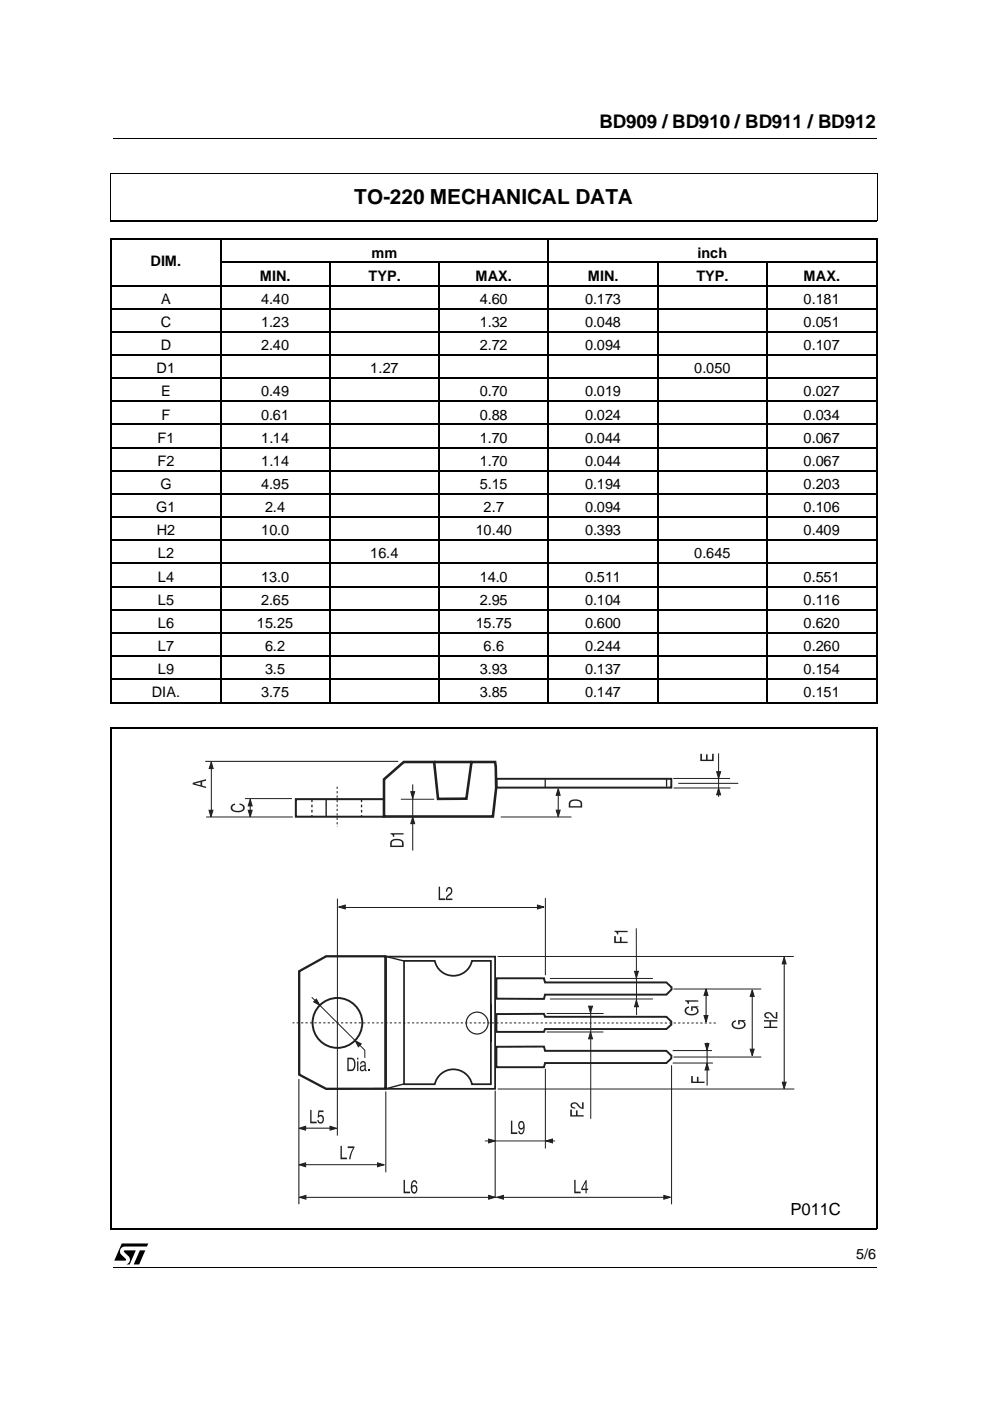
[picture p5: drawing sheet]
<svg xmlns="http://www.w3.org/2000/svg" width="210mm" height="297mm" viewBox="0 0 210 297" stroke-linecap="round" stroke-linejoin="round" font-family="sans-serif">
<g fill="none" stroke="#000" stroke-width=".24">
<path d="M23.4 50.6h162.6M23.5 50.5v98.6M46.8 55.6h139.1M46.8 50.7v98.2M70 55.5v93.4M93.1 55.5v93.4M116.3 50.7v98.2M139.4 55.5v93.4M162.7 55.5v93.4M186 50.5v98.6M23.5 60.5h162.3M23.5 65.4h162.3"/>
<path d="M23.5 70.3h162.3M23.5 75.2h162.3M23.5 80.2h162.3M23.5 85h162.3M23.5 89.9h162.3M23.5 94.9h162.3M23.5 99.8h162.3M23.5 104.7h162.3M23.5 109.6h162.3M23.5 114.5h162.3M23.5 119.4h162.3M23.5 124.4h162.3"/>
<path d="M23.5 129.2h162.3M23.5 134.1h162.3M23.5 139.1h162.3M23.4 149h162.6M23.4 154.4h162.6M23.5 154.3v106.3M23.5 144h162.3M185.9 154.3v106.3M23.4 260.6h162.6"/>
</g>
<path d="M62.7 169.4h18.7v3.8h-18.7z" fill-rule="evenodd" fill="#fff"/>
<path d="M62.7 169.4h18.7v3.8h-18.7z" fill="none" stroke="#231f20" stroke-width=".43"/>
<path d="M134.9 196.8l.1 18.4" fill="none" stroke="#231f20" stroke-width=".21"/>
<path d="M87.5 173.2l.4 1.4h-.8z" fill="#231f20"/>
<path d="M87.5 173.2l.4 1.4h-.8z" fill="none" stroke="#231f20" stroke-width=".22"/>
<path d="M43.7 173.2h18.4M106.2 173.2h15" fill="none" stroke="#231f20" stroke-width=".21"/>
<path d="M81.8 202.8h23.2v28.1h-23.2zM104.1 212.9v17h-4a4 4 0 0 0-4-3.2 4 4 0 0 0-3.9 3.2h-6.5v-26.2h6.5a4 4 0 0 0 3.9 3.2 4 4 0 0 0 4-3.2h4v17.1" fill="none" stroke="#231f20" stroke-width=".37"/>
<path d="M81.4 165.2l4.2-3.6h6.4l.9 7.8 6-.1 1.1-7.7h5l.2 5.5-.7 6h-23.1z" fill="none" stroke="#231f20" stroke-width=".55"/>
<circle cx="101.2" cy="216.9" r="2.32" fill="none" stroke="#231f20" stroke-width=".25"/>
<path d="M105.3 165.1h37v1.9h-37z" fill="none" stroke="#231f20" stroke-width=".41"/>
<path d="M44.3 171.8h.9l-.5 1.4z" fill="#231f20"/>
<path d="M44.3 171.8h.9l-.5 1.4zM51.9 169.3h10" fill="none" stroke="#231f20" stroke-width=".21"/>
<path d="M53.1 169.5l.4 1.4h-.9z" fill="#231f20"/>
<path d="M53.1 169.5l.4 1.4h-.9zM53.1 170.6v2.6" fill="none" stroke="#231f20" stroke-width=".21"/>
<path d="M52.6 171.8h.9l-.4 1.4z" fill="#231f20"/>
<path d="M52.6 171.8h.9l-.4 1.4z" fill="none" stroke="#231f20" stroke-width=".21"/>
<path d="M118.4 167.2l.4 1.4h-.9z" fill="#231f20"/>
<path d="M85 169.5h7M118.4 167.2l.4 1.4h-.9z" fill="none" stroke="#231f20" stroke-width=".21"/>
<path d="M151.9 163.6h.9l-.4 1.4z" fill="#231f20"/>
<path d="M152.4 159.7v9.2M151.9 163.6h.9l-.4 1.4z" fill="none" stroke="#231f20" stroke-width=".21"/>
<path d="M87.1 167.8h.8l-.4 1.5z" fill="#231f20"/>
<path d="M87.1 167.8h.8l-.4 1.5zM87.5 166.3v14M142.6 222.7h8.4" fill="none" stroke="#231f20" stroke-width=".21"/>
<path d="M149.5 221.3h.8l-.4 1.4z" fill="#231f20"/>
<path d="M105.5 202.8h62.8M105.5 230.9h62.9M142.6 225.4h8.6M149.5 221.3h.8l-.4 1.4z" fill="none" stroke="#231f20" stroke-width=".21"/>
<path d="M166.3 202.9l.4 1.5h-.9z" fill="#231f20"/>
<path d="M166.3 202.9l.4 1.5h-.9zM142.4 225.9v29.4" fill="none" stroke="#231f20" stroke-width=".21"/>
<path d="M63.5 253.8l1.4-.4v.9z" fill="#231f20"/>
<path d="M63.5 253.8l1.4-.4v.9zM64.3 253.9h77.5" fill="none" stroke="#231f20" stroke-width=".21"/>
<g fill="#231f20">
<path d="M159.1 222.4h.8l-.4 1.5z"/>
<path d="M85.6 250.2h.3v2.4h1v.4h-1.3z" fill-rule="evenodd"/>
<path d="M87.5 250.3a2.34 2.34 0 0 0 0 2.7 .85 .85 0 0 0 .9-.4 .85 .85 0 0 0 0-1 .56 .56 0 0 0-.5-.4 .56 .56 0 0 0-.5 .4 .71 .71 0 0 1 .6-1.1l.2 .5h.3a.63 .63 0 0 0-.3-.7 .63 .63 0 0 0-.7 0zM87.5 251.7a.38 .38 0 0 1 .4-.2 .38 .38 0 0 1 .3 .4l-.1 .7a.33 .33 0 0 1-.6 0l-.1-.5z" fill-rule="evenodd"/>
<path d="M40.9 166v.3l2.8 .8v-.3l-.8-.2v-.9l.8-.2v-.3zM41.3 166.1l1.2-.3v.7z" fill-rule="evenodd"/>
<path d="M49.2 170.7l.6-.3v.3a.62 .62 0 0 0-.5 .6 .62 .62 0 0 0 .6 .6h1a.63 .63 0 0 0 .6-.7 .63 .63 0 0 0-.7-.6v-.2a.95 .95 0 0 1 1.1 .9 .95 .95 0 0 1-1.2 .9 1.43 1.43 0 0 1-1.8-1z" fill-rule="evenodd"/>
<path d="M120.7 169.9l-.1 1.3h2.8v-.9a1.68 1.68 0 0 0-2.7-.4zM121.1 170a1.44 1.44 0 0 1 2 .3v.6h-2.2z" fill-rule="evenodd"/>
<path d="M148.5 159.8h.3v1.3h.9v-1.2h.3v1.2h1v-1.3h.3v1.6h-2.8z" fill-rule="evenodd"/>
<path d="M82.9 178.3l-.2 1.3h2.9v-.9a1.68 1.68 0 0 0-2.7-.4zM83.2 178.4a1.43 1.43 0 0 1 2 .3v.6h-2.1z" fill-rule="evenodd"/>
<path d="M82.8 176.6h2.8v.3h-2v.5h-.3l-.1-.4-.4-.2z" fill-rule="evenodd"/>
<path d="M146.5 228.1h.4v1.2h.9v-1h.3v1h1.3v.3h-2.9z" fill-rule="evenodd"/>
<path d="M155.3 216.7l.7-.4v.3a.63 .63 0 0 0-.5 .7 .63 .63 0 0 0 .6 .6h1a.63 .63 0 0 0 .7-.6 .63 .63 0 0 0-.6-.7l-.4-.1v.7h-.3v-.9h1.5v.2h-.3a.89 .89 0 0 1 .3 1.1 .89 .89 0 0 1-.9 .6 1.48 1.48 0 0 1-2-1z" fill-rule="evenodd"/>
</g>
<path d="M159.5 211v11.7M159.1 222.4h.8l-.4 1.5z" fill="none" stroke="#231f20" stroke-width=".21"/>
<path d="M159.5 209.8l.4 1.5h-.8z" fill="#231f20"/>
<path d="M142.7 165h12.1M142.8 167.1h12.1M143.8 166.1h12.7M159.5 209.8l.4 1.5h-.8z" fill="none" stroke="#231f20" stroke-width=".21"/>
<path d="M115.6 165.2v1.7M141.3 165.1v1.7" fill="none" stroke="#231f20" stroke-width=".27"/>
<path d="M152.4 167.1l.4 1.4h-.9z" fill="#231f20"/>
<path d="M152.4 167.1l.4 1.4h-.9zM81.8 231.4v17.1" fill="none" stroke="#231f20" stroke-width=".21"/>
<path d="M63.4 205.9l5.8-3.1h12.5v28l-12.6 .1-5.7-3.1z" fill="none" stroke="#231f20" stroke-width=".49"/>
<g fill="none" stroke="#231f20" stroke-width=".41">
<path d="M105.3 215h10l.3 .6h25.7l1 1v.7l-1 .9h-25.7l-.3 .6h-10z"/>
<circle cx="71.5" cy="216.9" r="5.3"/>
</g>
<path d="M151.8 216.9h-89.8" fill="none" stroke="#231f20" stroke-width=".21" stroke-dasharray=".5 .5" stroke-linecap="butt"/>
<path d="M63.4 247l1.4-.5v.9z" fill="#231f20"/>
<path d="M63.4 247l1.4-.5v.9zM64.8 246.9h16.7" fill="none" stroke="#231f20" stroke-width=".21"/>
<g fill="#231f20">
<path d="M72.2 242.9h.3v2.5h1.1v.4h-1.4z" fill-rule="evenodd"/>
<path d="M73.7 243.1h1.4l-.8 2.7h-.3l.1-.5 .8-1.9h-1.2z" fill-rule="evenodd"/>
</g>
<path d="M72.9 192.4h41.1" fill="none" stroke="#231f20" stroke-width=".21"/>
<g fill="#231f20">
<path d="M93 188h.3v2.5h1.1v.3h-1.4z" fill-rule="evenodd"/>
<path d="M94.8 188.3a.72 .72 0 0 1 .9-.1 .72 .72 0 0 1 .2 1l-1.1 1.3h1.1v.3h-1.4l.3-.8 .6-.6a.51 .51 0 0 0 .3-.7 .51 .51 0 0 0-.7-.2l-.2 .6h-.2z" fill-rule="evenodd"/>
</g>
<path d="M43.5 161.4h40.9M71.5 190.5v50.3M166.3 204.1v26.1" fill="none" stroke="#231f20" stroke-width=".21"/>
<path d="M75.3 220.6l1.3 .7-.6 .6z" fill-rule="evenodd" fill="#231f20"/>
<path d="M75.3 220.6l1.3 .7-.6 .6z" fill="none" stroke="#231f20" stroke-width=".21"/>
<path d="M67.1 211.8l.7 1.3-1.3-.7z" fill-rule="evenodd" fill="#231f20"/>
<path d="M67.1 211.8l.7 1.3-1.3-.7z" fill="none" stroke="#231f20" stroke-width=".21"/>
<g fill="#231f20">
<path d="M73.6 224.2v2.9h.9a1.68 1.68 0 0 0 .5-2.7zM73.9 224.6h.5a1 1 0 0 1 .6 1.5l-.1 .4-.2 .2-.8 .1z" fill-rule="evenodd"/>
<path d="M75.7 224.2v.4h.3v-.4zM75.7 225v2.1h.3v-2.1z" fill-rule="evenodd"/>
<path d="M76.5 225.1l-.1 .5h.2a.34 .34 0 0 1 .2-.4 .34 .34 0 0 1 .4 .2 .34 .34 0 0 1-.1 .5 .63 .63 0 0 0-.8 .5 .63 .63 0 0 0 .7 .7l.3-.3 .2 .3h.2v-.3l-.1-.1v-1.2a.59 .59 0 0 0-.4-.5 .59 .59 0 0 0-.7 .1zM76.6 226.3l.7-.2a.47 .47 0 0 1-.1 .6 .47 .47 0 0 1-.6 0z" fill-rule="evenodd"/>
<path d="M78.1 226.7h.3v.4h-.3z" fill-rule="evenodd"/>
</g>
<path d="M66.1 211.4l11.2 11.3 .1 1.6M116.6 207.5h21.8M116.6 211.8h21.8M105 231.3v22.7" fill="none" stroke="#231f20" stroke-width=".21"/>
<path d="M66.1 169.5v3.6M76.7 169.5v3.6" fill="none" stroke="#231f20" stroke-width=".27" stroke-dasharray=".5 .5 .5 .5 .5 .5" stroke-linecap="butt"/>
<path d="M71.5 166.8v8.5" fill="none" stroke="#231f20" stroke-width=".21" stroke-dasharray=".5 .5" stroke-linecap="butt"/>
<path d="M105.3 207.4h10l.3 .9h25.7l1.1 1v.5l-1.1 1.1h-25.7l-.3 .9-10-.1zM105.3 221.9h10l.3 .9h25.7l1.1 1-.1 .6-1 1h-25.7l-.3 .9h-10z" fill="none" stroke="#231f20" stroke-width=".41"/>
<g fill="#231f20">
<path d="M103.6 253.4l1.4 .4-1.4 .5z"/>
<path d="M130.2 198.5h.4v1.2h.8v-1.1h.4v1.1h1.3v.2h-2.9z" fill-rule="evenodd"/>
<path d="M130.3 197.3l2.8 .1v.2h-2v.5h-.3l-.1-.3-.4-.2z" fill-rule="evenodd"/>
</g>
<path d="M103.6 253.4l1.4 .4-1.4 .5z" fill="none" stroke="#231f20" stroke-width=".21"/>
<path d="M71.8 192.3l1.4-.4v.8z" fill="#231f20"/>
<path d="M71.8 192.3l1.4-.4v.8z" fill="none" stroke="#231f20" stroke-width=".21"/>
<path d="M113.9 191.9l1.5 .4-1.5 .4z" fill="#231f20"/>
<path d="M113.9 191.9l1.5 .4-1.5 .4z" fill="none" stroke="#231f20" stroke-width=".21"/>
<path d="M134.5 205.9h.9l-.5 1.5z" fill="#231f20"/>
<path d="M134.5 205.9h.9l-.5 1.5z" fill="none" stroke="#231f20" stroke-width=".21"/>
<path d="M134.9 212l.5 1.4h-.9z" fill="#231f20"/>
<path d="M134.9 212l.5 1.4h-.9z" fill="none" stroke="#231f20" stroke-width=".21"/>
<path d="M117.9 171.8h.9l-.4 1.4z" fill="#231f20"/>
<path d="M117.9 171.8h.9l-.4 1.4zM118.4 167.9v3.9" fill="none" stroke="#231f20" stroke-width=".21"/>
<path d="M149.9 225.4l.4 1.5h-.8z" fill="#231f20"/>
<path d="M149.9 225.4l.4 1.5h-.8zM149.9 221.1v9" fill="none" stroke="#231f20" stroke-width=".21"/>
<path d="M44.8 161.5l.4 1.5h-.8z" fill="#231f20"/>
<path d="M44.8 161.5l.4 1.5h-.8zM44.8 162.9v9.3M63.4 228.8v26.5" fill="none" stroke="#231f20" stroke-width=".21"/>
<path d="M80 246.5l1.5 .5-1.5 .4z" fill="#231f20"/>
<path d="M80 246.5l1.5 .5-1.5 .4z" fill="none" stroke="#231f20" stroke-width=".21"/>
<path d="M63.4 239.2l1.4-.4v.8z" fill="#231f20"/>
<path d="M63.4 239.2l1.4-.4v.8zM64.6 239.2h6" fill="none" stroke="#231f20" stroke-width=".21"/>
<g fill="#231f20">
<path d="M70 238.8l1.4 .4-1.4 .4z"/>
<path d="M65.8 235.3h.3v2.5h1v.4h-1.3z" fill-rule="evenodd"/>
<path d="M67.5 235.4h1.1v.4h-.9l-.1 .7a.82 .82 0 0 1 1 .3 .82 .82 0 0 1 0 1 .69 .69 0 0 1-.8 .4 .69 .69 0 0 1-.5-.7h.2l.3 .4a.58 .58 0 0 0 .6-.6 .58 .58 0 0 0-.6-.5l-.4 .1z" fill-rule="evenodd"/>
</g>
<path d="M70 238.8l1.4 .4-1.4 .4z" fill="none" stroke="#231f20" stroke-width=".21"/>
<path d="M105.3 253.8l1.4-.4v.9z" fill="#231f20"/>
<path d="M105.3 253.8l1.4-.4v.9z" fill="none" stroke="#231f20" stroke-width=".21"/>
<path d="M140.7 253.4l1.5 .4-1.5 .5z" fill="#231f20"/>
<path d="M140.7 253.4l1.5 .4-1.5 .5z" fill="none" stroke="#231f20" stroke-width=".21"/>
<g fill="#231f20">
<path d="M121.7 250.2h.3v2.4h1.1v.4h-1.4z" fill-rule="evenodd"/>
<path d="M124.2 250.2l-1 1.8v.3h.9v.7h.3v-.7h.3v-.3h-.3v-1.8zM124.1 250.7v1.3h-.6z" fill-rule="evenodd"/>
</g>
<path d="M115.6 190.4v16.3" fill="none" stroke="#231f20" stroke-width=".21"/>
<path d="M165.9 229.4h.8l-.5 1.5z" fill="#231f20"/>
<path d="M165.9 229.4h.8l-.5 1.5z" fill="none" stroke="#231f20" stroke-width=".21"/>
<g fill="#231f20">
<path d="M162 216.3h2.8v.3h-1.3v1.1h1.3v.3h-2.8v-.3h1.2v-1.1h-1.2z" fill-rule="evenodd"/>
<path d="M162.2 214.9a1.14 1.14 0 0 1 1.8 .5l.5 .3v-1.1h.3v1.4l-.9-.3-.5-.6a.51 .51 0 0 0-.7-.3 .51 .51 0 0 0-.2 .7l.5 .2v.2a.73 .73 0 0 1-.8-.2 .73 .73 0 0 1 0-.8z" fill-rule="evenodd"/>
<path d="M108.3 237.6h.3v2.5h1.1v.3h-1.4z" fill-rule="evenodd"/>
<path d="M110.1 237.9a.94 .94 0 0 0 .6 1.6l.3-.3-.1 .6a.38 .38 0 0 1-.4 .4 .38 .38 0 0 1-.4-.4h-.2a.65 .65 0 0 0 .7 .7 .65 .65 0 0 0 .6-.8v-1.3a.65 .65 0 0 0-.4-.7 .65 .65 0 0 0-.7 .2zM110.4 238a.57 .57 0 0 1 .6 .6 .57 .57 0 0 1-.6 .5l-.3-.5z" fill-rule="evenodd"/>
</g>
<path d="M102.8 241.9h14.9" fill="none" stroke="#231f20" stroke-width=".21"/>
<path d="M115.7 241.9l1.4-.4v.8z" fill="#231f20"/>
<path d="M115.7 241.9l1.4-.4v.8z" fill="none" stroke="#231f20" stroke-width=".21"/>
<path d="M103.6 241.5l1.4 .4-1.4 .4z" fill="#231f20"/>
<path d="M125.3 214.3v22.9M115.6 226.6v16.9M103.6 241.5l1.4 .4-1.4 .4z" fill="none" stroke="#231f20" stroke-width=".21"/>
<g fill="#231f20">
<path d="M124.8 213.3h.8l-.4 1.4z"/>
<path d="M120.9 235.3h.4v1.1h.8v-1h.4v1h1.2v.3h-2.8z" fill-rule="evenodd"/>
<path d="M121.1 234a1.14 1.14 0 0 1 1.8 .5l.5 .3v-1.1h.3v1.4l-.6-.1-.8-.8a.51 .51 0 0 0-.6-.2 .51 .51 0 0 0-.3 .7l.6 .1v.3a.74 .74 0 0 1-.9-.3 .74 .74 0 0 1 0-.8z" fill-rule="evenodd"/>
</g>
<path d="M115.9 218.8h12M115.9 214.9h12.1M124.8 213.3h.8l-.4 1.4z" fill="none" stroke="#231f20" stroke-width=".21"/>
<path d="M125.2 218.8l.4 1.5h-.8z" fill="#231f20"/>
<path d="M125.2 218.8l.4 1.5h-.8z" fill="none" stroke="#231f20" stroke-width=".21"/>
<path d="M69.2 169.4v3.6M81.8 202.8l3.9 .9M85.7 229.8l-3.9 1" fill="none" stroke="#231f20" stroke-width=".29"/>
<path d="M149.3 215.3h.8l-.4 1.4z" fill="#231f20"/>
<path d="M149.3 215.3h.8l-.4 1.4z" fill="none" stroke="#231f20" stroke-width=".21"/>
<path d="M149.7 209.6l.4 1.4h-.8z" fill="#231f20"/>
<path d="M149.7 209.6l.4 1.4h-.8zM149.7 210.2v6.1" fill="none" stroke="#231f20" stroke-width=".21"/>
<g fill="#231f20">
<path d="M145.4 213.7l.7-.3v.3a.63 .63 0 0 0-.6 .7 .63 .63 0 0 0 .7 .5h.9a.63 .63 0 0 0 .7-.5 .63 .63 0 0 0-.6-.7l-.3-.1v.7h-.4v-.9h1.6v.1l-.4 .1a.89 .89 0 0 1 .4 1.1 .89 .89 0 0 1-1 .6 1.47 1.47 0 0 1-2-1z" fill-rule="evenodd"/>
<path d="M145.3 212.1h2.8v.3h-2v.4h-.3l-.2-.4-.3-.1z" fill-rule="evenodd"/>
</g>
<path d="M142.8 209.7h18.6M142.8 224.1h18.6" fill="none" stroke="#231f20" stroke-width=".21"/>
<path d="M92 161.6h8" fill="none" stroke="#231f20" stroke-width=".55"/>
<path d="M23.4 36.8h162.6M23.5 36.7v10.1M185.9 36.7v10.1M23.4 46.8h162.6" fill="none" stroke="#000" stroke-width=".24"/>
<path d="M23.5 36.9h162.3v9.7h-162.3z" fill-rule="evenodd" fill="#fff"/>
<path d="M24 29.3h161.9M24 268.8h161.8" fill="none" stroke="#000" stroke-width=".21"/>
<path d="M26.3 265.2l2.5-.1-1.3 3h-.6a1.06 1.06 0 0 0 .4-1.7l-1-1zM29.7 265.1h1.1l-1.3 3h-1.2zM25.8 263.6h5.6l-.2 .7h-4.7a1.01 1.01 0 0 0-1 .6 1.01 1.01 0 0 0 .3 1.2l.9 .9v.2l-2.5 .1z" fill="#000"/>
<text font-size="4.4" x="75.1" y="43.2">TO-220 MECHANICAL DATA</text>
<text font-size="4" x="127.1" y="27.1">BD909 / BD910 / BD911 / BD912</text>
<text font-size="3.5" x="167.6" y="257.6">P011C</text>
<g font-size="3.1">
<text x="31.9" y="56.5">DIM.</text>
<text x="55.1" y="59.5">MIN.</text>
<text x="78.2" y="59.5">TYP.</text>
<text x="78.7" y="54.6">mm</text>
<text x="100.8" y="59.5">MAX.</text>
<text x="124.6" y="59.5">MIN.</text>
<text x="147.7" y="59.5">TYP.</text>
<text x="147.9" y="54.6">inch</text>
<text x="170.4" y="59.5">MAX.</text>
<text x="34.2" y="64.4">A</text>
<text x="55.4" y="64.4">4.40</text>
<text x="101.7" y="64.4">4.60</text>
<text x="124" y="64.4">0.173</text>
<text x="170.4" y="64.4">0.181</text>
<text x="34.1" y="69.3">C</text>
<text x="55.4" y="69.3">1.23</text>
<text x="101.7" y="69.3">1.32</text>
<text x="124" y="69.3">0.048</text>
<text x="170.4" y="69.3">0.051</text>
<text x="34.1" y="74.2">D</text>
<text x="55.4" y="74.2">2.40</text>
<text x="101.7" y="74.2">2.72</text>
<text x="124" y="74.2">0.094</text>
<text x="170.4" y="74.2">0.107</text>
<text x="33.2" y="79.1">D1</text>
<text x="78.5" y="79.1">1.27</text>
<text x="147.2" y="79.1">0.050</text>
<text x="34.2" y="84.1">E</text>
<text x="34.2" y="88.9">F</text>
<text x="55.4" y="84.1">0.49</text>
<text x="55.4" y="88.9">0.61</text>
<text x="101.7" y="84.1">0.70</text>
<text x="101.8" y="88.9">0.88</text>
<text x="124" y="84.1">0.019</text>
<text x="124" y="88.9">0.024</text>
<text x="170.4" y="84.1">0.027</text>
<text x="170.4" y="88.9">0.034</text>
<text x="33.4" y="93.8">F1</text>
<text x="55.4" y="93.8">1.14</text>
<text x="101.8" y="93.8">1.70</text>
<text x="124" y="93.8">0.044</text>
<text x="170.4" y="93.8">0.067</text>
<text x="33.4" y="98.8">F2</text>
<text x="55.4" y="98.8">1.14</text>
<text x="101.8" y="98.8">1.70</text>
<text x="124" y="98.8">0.044</text>
<text x="170.4" y="98.8">0.067</text>
<text x="34" y="103.7">G</text>
<text x="55.4" y="103.7">4.95</text>
<text x="101.8" y="103.7">5.15</text>
<text x="124" y="103.7">0.194</text>
<text x="170.4" y="103.7">0.203</text>
<text x="33.1" y="108.6">G1</text>
<text x="33.2" y="113.5">H2</text>
<text x="55.4" y="113.5">10.0</text>
<text x="56.2" y="108.6">2.4</text>
<text x="100.9" y="113.5">10.40</text>
<text x="102.5" y="108.6">2.7</text>
<text x="124" y="113.5">0.393</text>
<text x="124" y="108.6">0.094</text>
<text x="170.4" y="113.5">0.409</text>
<text x="170.4" y="108.6">0.106</text>
<text x="33.5" y="118.4">L2</text>
<text x="78.5" y="118.4">16.4</text>
<text x="147.2" y="118.4">0.645</text>
<text x="33.5" y="123.3">L4</text>
<text x="55.4" y="123.3">13.0</text>
<text x="101.8" y="123.3">14.0</text>
<text x="124" y="123.3">0.511</text>
<text x="170.4" y="123.3">0.551</text>
<text x="33.5" y="128.3">L5</text>
<text x="55.4" y="128.3">2.65</text>
<text x="101.8" y="128.3">2.95</text>
<text x="124" y="128.3">0.104</text>
<text x="170.4" y="128.3">0.116</text>
<text x="33.5" y="133.1">L6</text>
<text x="54.5" y="133.1">15.25</text>
<text x="100.9" y="133.1">15.75</text>
<text x="124" y="133.1">0.600</text>
<text x="170.4" y="133.1">0.620</text>
<text x="33.5" y="138">L7</text>
<text x="33.5" y="142.9">L9</text>
<text x="56.2" y="142.9">3.5</text>
<text x="56.2" y="138">6.2</text>
<text x="101.7" y="142.9">3.93</text>
<text x="102.5" y="138">6.6</text>
<text x="124" y="142.9">0.137</text>
<text x="124.1" y="138">0.244</text>
<text x="170.4" y="142.9">0.154</text>
<text x="170.4" y="138">0.260</text>
<text x="32.2" y="147.9">DIA.</text>
<text x="55.4" y="147.9">3.75</text>
<text x="101.8" y="147.9">3.85</text>
<text x="124" y="147.9">0.147</text>
<text x="170.4" y="147.9">0.151</text>
</g>
<text font-size="3" x="181.5" y="266.9">5/6</text>
</svg>
